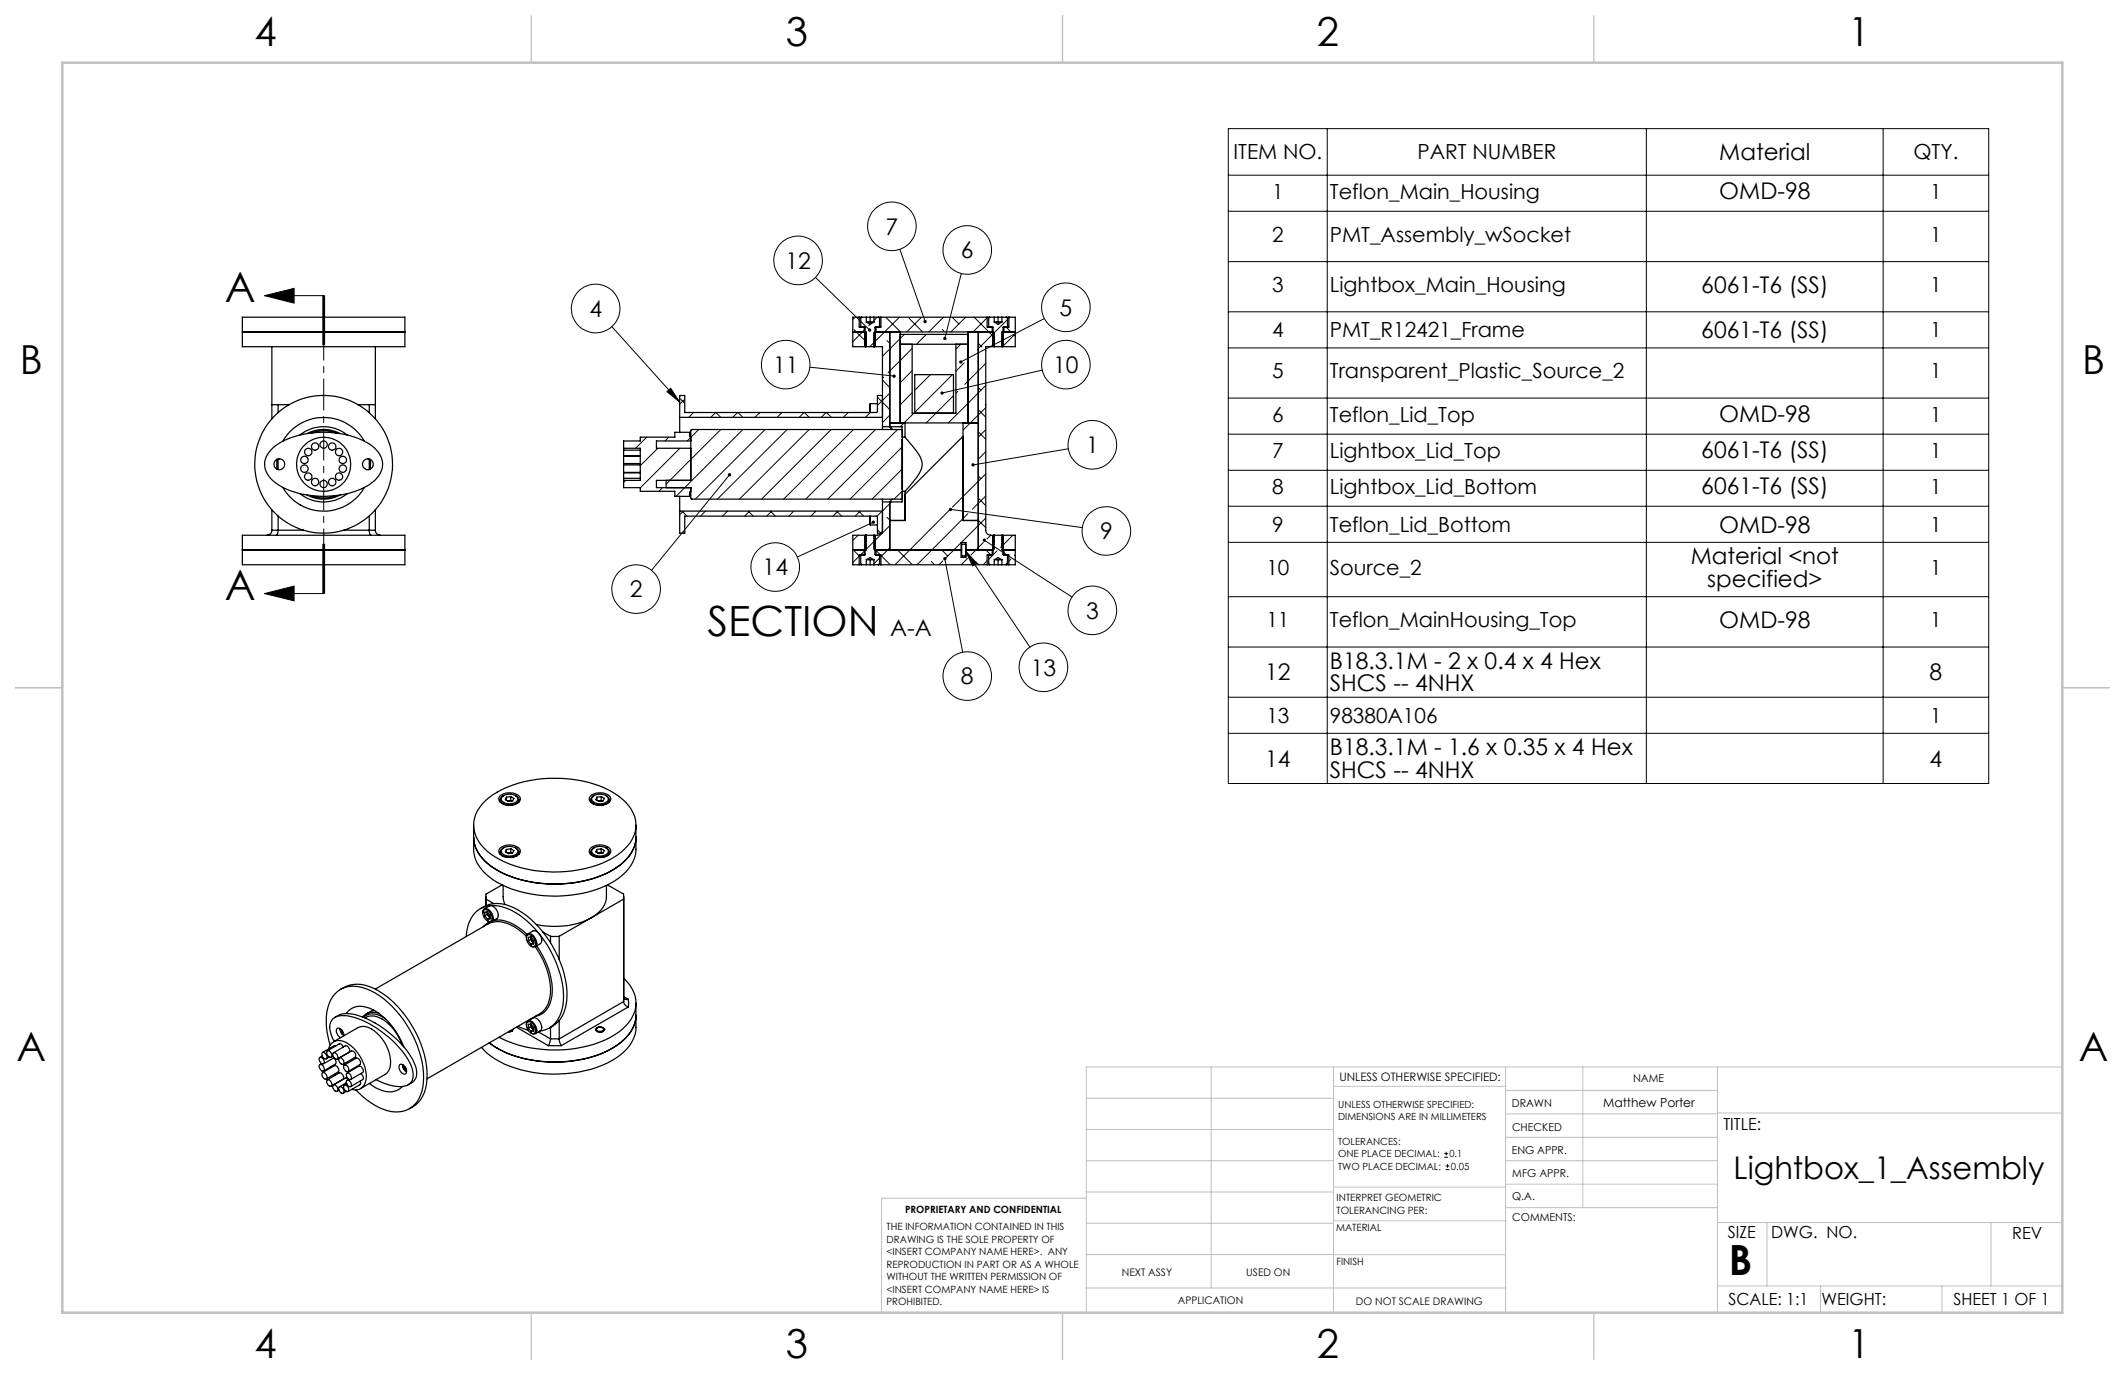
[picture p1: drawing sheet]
<svg xmlns="http://www.w3.org/2000/svg" width="432mm" height="279mm" viewBox="0 0 432 279" stroke-linecap="round" stroke-linejoin="round" font-family="sans-serif">
<g fill="none" stroke="#000" stroke-width=".2">
<path d="M249.6 26.1h154.5v133.1h-154.5zM249.6 35.6h154.5M269.7 26.1v133.1M334.5 26.1v133.1M382.7 26.1v133.1M165.7 56.4l11 10.7M182.8 50.7l5.2 14.6M195.3 55.6l-3.3 13.2M249.6 42.9h154.5M249.6 53.2h154.5M53.8 60.1l6-1.5v3zM53.8 60.1h12"/>
<path d="M65.6 60.1v10M65.8 60.1v10M66 60.1v10M124.3 66.4l13.8 15.3M135.5 79.6l.8-.7 1.8 2.8zM164.6 74.6l17.1 1.8M173.5 67l2.3 2.3M173.6 64.6l-.3 .3M175.6 67.1l-2.3 2.3M175.8 66.9h.1M176.8 65.9l-.3 .3M178.3 64.5l-.7 .6"/>
<path d="M179.3 77.2l1.5 1.5M179.6 76.6l-.3 .3M180 64.5l3 3M180.2 69.2l.6 .5M180.8 79.9l-2.5 2.5M182.8 64.5l-6.1 5.9M183.8 67.9l-4.5 4.5M184.7 64.7l2.8 2.8M185.3 70.8l-4.9 4.9M185.3 75.3l-2.4 2.5M185.3 79.8l-2.4 2.5M187.2 64.5l-2.9 3"/>
<path d="M188.2 67.9l-2 2.1M189.1 76.1l-3.2 3.2M191.5 67l.3 .3M191.7 64.5l-3 3M193.5 64.5l1.3 1.3M193.5 76.1l-7.6 7.7M194.6 79.5l-.4 .4M195.2 70l-1 .9M195.9 73.8l-1.7 1.6M196.2 64.5l-3 3M197.9 64.5l3.7 3.6M198.8 78.8l.5 .5"/>
<path d="M198.8 69.8l.7 .7M200.3 71.3h.1M200.3 73.8l-4.3 4.3M200.3 78.3l-7.6 7.6M200.6 64.6l-2.9 2.9M202 67.7l-3.4 3.4M204.4 66.5l.8 .8M204.7 64.9l-2.9 2.9M205.2 64.5l-.2 .2M206 68l.3 .3M206.3 67.8l-2.6 2.6M211.8 75.2l-20.4 4.7"/>
<path d="M212.2 64.7l-17 8.9M249.6 63.4h154.5M249.6 70.7h154.5M127.1 97.6l-.4 .4M131.4 88.8l-2.2 2.3M133.7 91.1l-3.6 3.5M134.6 99.1l-.7 .7M135.9 88.8l-.8 .8M138.1 91.1l-8 8M138.3 81.1l.8 .9M139.1 81.1l-1 1M140.9 83.8l-1 1"/>
<path d="M142 87.3l-2.4 2.3M145.4 83.8l-1 1M145.5 83.8l1 1M146.5 87.3l-11.1 11.1M148.2 96.5l-15.8 19.4M149.9 83.8l-1 1M150 83.8l1 1M151 87.3l-13.6 13.6M154.4 83.8l-1 1M155.5 87.3l-14.2 14.1M158.9 83.8l-1 1M159.9 87.3l-14.1 14.1"/>
<path d="M163.4 83.8l-1 1M163.4 83.8l1 1M164.4 87.3l-14.2 14.1M167.9 83.8l-1 1M167.9 83.8l1 1M168.9 87.3l-14.1 14.1M172.4 83.8l-1 1M173.4 87.3l-14.2 14.1M176.8 83.8l-.9 1M177.9 87.3l-14.2 14.1M178.3 80.7l2.5 2.5M180.8 84.3l-1.5 1.6"/>
<path d="M182.4 87.3l-14.2 14.1M183.3 90.9l-10.6 10.5M183.3 95.4l-6.1 6M183.4 99.8l-1.7 1.6M185.7 84l-2.7 2.7M193.7 80.4l-5.5 5.5M198.8 96.7l.5 .6M198.8 87.7l1.5 1.6M198.8 83.3l1.5 1.5M200.3 96.3l-6.8 6.7M200.3 82.8l-4.6 4.6M200.3 87.3l-1.5 1.5"/>
<path d="M200.3 91.8l-1.5 1.5M217.1 91.2l-19.4 3.3M249.6 80.9h154.5M249.6 88.2h154.5M249.6 95.6h154.5M65.6 110.6v10M65.8 110.6v10M66 110.6v10zM138.6 103.9l1 1M138.9 103.9l-.8 .7M139.1 108.1l-.2 .2M143.3 103.9l-1 1"/>
<path d="M147.6 103.9l.1 .1M147.8 103.9l-1 1M152 103.9l1.1 1M152.3 103.9l-1 1M156.6 103.9l1 1M156.8 103.9l-1 1M161.3 103.9l-1 1M165.5 103.9l.2 .1M165.8 103.9l-1 1M170 103.9l1 1M170.3 103.9l-1 1M173.3 111.7l1.3 1.3"/>
<path d="M174.4 108.8l-1.1 1M174.5 103.9l1 1M174.6 113l-1.3 1.3M174.8 103.9l-1 1M175.6 112l-.7 .7M175.8 109.6l.1 .2M176 111.6l-.1 .2M177.5 106.1l-15.5 7.1M177.6 111.4l.3 .4M178 111.9l.9 .8M178.3 107.7l.7 .6M178.7 113.4l-1.1 1.1"/>
<path d="M179 112.9l1.9 1.9M179 108.4l.1 .1M179.2 103.9l-1 1M180.2 105.1l.6 .6M180.8 106.8l-5 5M180.8 111.3l-1.8 1.8M181.1 102l-1.8 1.8M182.5 111.9l2.9 2.9M189.2 114.1l.7 .7M191.4 111.8l1.2 1.2M191.6 114l-.8 .8M192 113.5l3.6 19"/>
<path d="M193.1 103.5l26.8 3.7M193.1 103.4l-11.2 11.4M196.2 112l13.1 19.5M196.2 112l2.3 2.4-.9 .6zM196.6 113.5l-1.3 1.3M196.7 104.4l-10.4 10.4M198.3 114.2l.6 .6M198.8 105.7l1.5 1.5M198.8 101.2l1.5 1.5M199.8 110.2l-2.5 2.5M200 109.8l17.8 11.5M200.3 100.8l-2.7 2.7"/>
<path d="M200.3 105.3l-8.2 8.2M200.4 111.9l.9 .8M200.6 113.9l-.8 .9M201.3 108.8l-.7 .7M201.8 108.8h.1M202.6 111.9l-1.7 1.8M203.6 110.5l.1 .1M203.8 110.7h.1M204.7 114.3l-.4 .5M205.4 113.6l-.4 .5M205.8 108.8l-2.5 2.4M206.3 112.7l-.2 .2"/>
<path d="M249.6 102.9h154.5M249.6 110.2h154.5M53.8 120.6l6-1.5v3zM53.8 120.6h12M249.6 121.2h154.5M249.6 131.5h154.5M249.6 141.7h154.5M249.6 149h154.5M293.5 235.2h.8M293.5 234.4h.8M293.8 237.7h.7M293.8 236.9h.7"/>
<path d="M293.9 234v.8M294.1 236.5v.8"/>
<circle cx="162.2" cy="52.9" r="4.9"/>
<circle cx="181.2" cy="46" r="4.9"/>
<circle cx="196.5" cy="50.8" r="4.9"/>
<circle cx="121" cy="62.7" r="4.9"/>
<circle cx="159.6" cy="74.1" r="4.9"/>
<circle cx="216.6" cy="62.4" r="4.9"/>
<circle cx="216.6" cy="74.1" r="4.9"/>
<circle cx="222" cy="90.4" r="4.9"/>
<circle cx="129.3" cy="119.7" r="4.9"/>
<circle cx="157.5" cy="115.2" r="4.9"/>
<circle cx="224.8" cy="107.9" r="4.9"/>
<circle cx="196.5" cy="137.4" r="4.9"/>
<circle cx="212" cy="135.6" r="4.9"/>
<circle cx="222" cy="124" r="4.9"/>
</g>
<path d="M65.8 60.1v60.5" fill="none" stroke="#000" stroke-width=".2" stroke-dasharray="6.3 1.3 1.3 1.3" stroke-dashoffset="3.4"/>
<g fill="none" stroke="#c0c0c0" stroke-width=".2">
<path d="M246.1 216.8v44.9M271 216.8v49.9M305.9 216.8v49.9M321.6 216.8v28.6M349 216.8v49.9M419.1 216.8h-198.4v49.9M220.7 235.9h50.3M220.7 229.5h50.3M220.7 223.2h50.3M271 220.7h34.9M305.9 231.1h43.1M305.9 226.3h43.1"/>
<path d="M305.9 221.6h43.1M305.9 235.9h43.1M349 226.2h70.1M220.7 248.6h50.3M220.7 242.2h50.3M220.7 254.9h50.3M220.7 243.5h-41.6v23.2M271 255h34.9M271 248.1h35M271 241.2h35M305.9 240.6h43.1M306 245.4h43"/>
<path d="M349 248.4h70.1M359.1 248.4v12.9M404.6 248.4v12.9M220.7 261.7h85.2M349 261.3h70.1M369.9 261.3v5.4M394.6 261.3v5.4"/>
</g>
<path d="M108 3.2v9.5M215.9 3.2v9.5M323.8 3.2v9.5M3.1 139.7h9.6M419.1 139.7h9.5M108 266.7v9.6M215.9 266.7v9.6M323.8 266.7v9.6" fill="none" stroke="#c0c0c0" stroke-width=".25"/>
<path d="M12.7 12.7h406.4v254h-406.4z" fill="none" stroke="#c0c0c0" stroke-width=".5"/>
<g fill="#000">
<path d="M53.8 60.1l6-1.5v3zM53.8 120.6l6-1.5v3z"/>
<path d="M135.5 79.6l.8-.7 1.8 2.8zM187.7 65.1a.34 .34 0 0 0 0 .4 .34 .34 0 0 0 .4 .2l-.1-.4 .1 .4a.34 .34 0 0 0 .2-.5 .34 .34 0 0 0-.6-.1zM191.8 68.5a.34 .34 0 0 0-.1 .3 .34 .34 0 0 0 .2 .3l.1-.3-.1 .3a.34 .34 0 0 0 .4-.4 .34 .34 0 0 0-.5-.2zM195 73.3l-.1 .4 .3-.1-.3 .1a.34 .34 0 0 0 .5 .1 .34 .34 0 0 0 .1-.4 .34 .34 0 0 0-.5-.1zM191.2 79.6l-.1 .3h.3h-.3a.34 .34 0 0 0 .5 .3 .34 .34 0 0 0 .1-.6 .34 .34 0 0 0-.5 0zM181.4 76.3a.33 .33 0 0 0 .2 .5 .33 .33 0 0 0 .4-.4h-.3h.3v-.1a.36 .36 0 0 0-.3-.2 .36 .36 0 0 0-.3 .2zM176.4 66.9a.35 .35 0 0 0 .1 .4 .35 .35 0 0 0 .5 0l-.3-.2 .3 .1a.34 .34 0 0 0-.1-.4 .34 .34 0 0 0-.5 .1zM148 96.2a.34 .34 0 0 0 0 .5 .34 .34 0 0 0 .5 0 .34 .34 0 0 0-.1-.5l-.2 .3 .2-.3zM191.7 113.3a.34 .34 0 0 0 .1 .5 .34 .34 0 0 0 .5-.2 .34 .34 0 0 0-.4-.4l.1 .3-.1-.3zM199.7 109.6a.34 .34 0 0 0 .2 .5 .34 .34 0 0 0 .4-.4 .34 .34 0 0 0-.5-.2l.2 .3zM192.9 103.3l-.1 .2h.3h-.3a.34 .34 0 0 0 .3 .4 .34 .34 0 0 0 .3-.5 .34 .34 0 0 0-.5-.1zM197.5 94.2l-.1 .3h.3h-.3a.34 .34 0 0 0 .4 .3 .34 .34 0 0 0 .2-.5 .34 .34 0 0 0-.5-.1zM177.2 105.9a.33 .33 0 0 0 .2 .5 .33 .33 0 0 0 .4-.4l-.3 .1 .3-.1a.31 .31 0 0 0-.3-.2 .31 .31 0 0 0-.3 .1zM196.2 112l2.3 2.4-.9 .6z"/>
</g>
<g fill="none" stroke="#000" stroke-width=".25">
<path d="M49.2 67.5h33.1zM49.2 64.5h33.1v5.9h-33.1zM55.2 70.4v14.7M76.3 70.4v14.7M173.3 67.5h2.7l-.2 .2 .2 .1-.2 .3 .2 .2-.2 .2 .2 .2-.2 .2 .2 .1-.2 .3 .2 .2-.2 .2M174.6 64.5v2h1.2v3.7l.2 .2M174.6 64.5h.5M174.6 64.5h-1.3v5.9h2.5M175.1 64.5l-.2 .1v1.9M175.1 64.5h3.4M175.6 66.5v1M175.8 69.7l.2 .1-.2 .3 .2 .1-.2 .2"/>
<path d="M175.8 69.7h.1M175.8 70.4h.2M176 65.4h1.6M176 64.5v.9M176 65.4l.8 .5 .8-.5M176 70.4h3.3v16.3M176.8 64.5v.9M177.6 70.4h.1M177.6 64.5v.9M177.7 70.3h.1M177.8 67.5h24l.2 .2-.2 .2 .2 .3-.2 .1 .2 .2-.2 .2 .2 .2-.2 .2M177.8 67.5h.1"/>
<path d="M177.8 67.5l-.2 .2 .2 .2-.2 .2 .2 .2-.2 .1 .2 .3-.2 .2 .2 .2M177.8 70.3l-.2 .1M177.8 69.9l-.2 .2 .2 .2M177.8 69.9h.1M177.8 69.1l-.2 .2 .2 .2-.2 .2 .2 .2M177.8 69.1h.1M178 66.5v1M178.5 64.5h.5M178.5 64.5l.2 .1v1.9M179 64.5v2h-1.2v3.7l-.2 .2M179 64.5h21.6M180.8 67.5v19.2"/>
<path d="M182.9 67.5v18.4M182.9 67.9h13.8M182.9 70h13.8M185.3 70v14h8.9v-14M196.7 67.5v18.4M198.8 67.5v44.3M200.6 64.5v2h1.2v3.7M200.6 64.5h.5M201.1 64.5l-.2 .1v1.9M201.1 64.5h3.4M201.6 66.5v1M201.8 69.1h.1"/>
<path d="M201.8 69.1l.2 .2-.2 .2 .2 .2-.2 .2M201.8 69.9h.1M201.8 69.9l.2 .2-.2 .2M201.8 70.3l.2 .1M201.8 70.3h.1M201.8 70.2l.2 .2M202 65.4h1.6M202 64.5v.9M202 65.4l.8 .5 .8-.5M202.8 64.5v.9M203.6 64.5v.9M203.6 70.4h.1"/>
<path d="M203.7 70.4h-3.4v37.3a1.02 1.02 0 0 0 1 1.1h2.3M203.8 69.7h.1M204 66.5v1M204.5 64.5h.5M204.5 64.5l.2 .1v1.9M205 64.5v2h-1.2v3.7l-.2 .2M205 64.5h1.3v5.9h-2.5l-.2-.2 .2-.1-.2-.3 .2-.1M206.3 67.5h-2.7l.2 .2-.2 .1 .2 .3-.2 .2 .2 .2-.2 .2 .2 .2-.2 .1 .2 .3-.2 .2 .2 .2M55 91.5a15 15 0 0 1 10.3-3.7 16.6 16.6 0 0 1 10.8 3.2 4.2 4.2 0 0 1-.5 7.1 18.3 18.3 0 0 1-13.9 2.4 10.9 10.9 0 0 1-7.4-4.2 3.9 3.9 0 0 1 .7-4.8zM55.2 82.2h1.3M56.3 93.3v2.1M56.5 82.2h2.2"/>
<path d="M56.5 82.2v1.7M56.5 93.3v2.1M57.5 99.1a9.6 9.6 0 0 0 16.5 0M57.5 89.6a9.6 9.6 0 0 1 16.5 0M61 88.4a7.6 7.6 0 0 1 9.6 0M62.4 88.1a7.2 7.2 0 0 1 6.7 0M63.3 88a7.2 7.2 0 0 1 5 0M72.8 82.2h2.2M75 82.2h1.3M75 82.2v1.7M75 93.3v2.1M75.2 93.3v2.1"/>
<path d="M126.7 91.1h3.4v6.5h-3.4v1.5h3.4v.7h7v1.1h3v-.9l.3-.2M126.7 91.1v.4M126.7 97.2v.4M126.7 91.5v1.1h3.4M126.7 91.5h3.4M126.7 97.2h3.4M130.1 96.1h-3.4v1.1M130.1 92.7h-3.4v1.5h3.4M130.1 94.5h-3.4v1.5h3.4M135.4 97.6v1.5M138.1 84.8v3M138.1 84.8h41.2"/>
<path d="M140.4 88.8l-.3-.1v-.9h-3v1h-7v.8h-3.4v1.5M140.4 89.6h-7v1.5h7M176.8 82v1.8M176.8 82l-.1 .2v1.6M176.8 82h1.5M179.3 80.4h-1v3.3l-.1 .1h-39.1v-3.4h-1v4.4M179.3 86.7v.6M179.3 86.7h4v2.1h.6M180.8 86.7l.5 .6M180.8 85.9h18M183.4 89.4v-1.9l-.2-.2h-42.7l-.1 .2v10.1h-7v1.5h7v2.1l.1 .2h42.7l.2-.2v-1.9M183.4 89.4v9.9"/>
<path d="M183.4 89.4h-.1v9.9h.1M183.9 88.8l.1 .2a19.5 19.5 0 0 1 3.3 4.6v1.2a11.8 11.8 0 0 1-3.2 4.8l-.2 .2M183.9 99.8v6h-3.1M183.9 85.9v2.9M183.9 99.8h-.6v2.2h-4M185.9 84v-7.9h7.8v7.9M195.7 85.9v19.9h3.1M195.7 88.7l-11.8 11.7M49.2 108.8h33.1v6h-33.1zM49.2 111.8h33.1zM55.2 107.7a.99 .99 0 0 1-.9 1.1M55.2 107.7h1.3"/>
<path d="M55.2 103.6v4.1M56.5 107.7l-.1 .6-.3 .5M56.5 104.8v2.9M56.5 107.7h5.2M61 100.3a7.6 7.6 0 0 0 9.6 0M62.4 100.6a6.9 6.9 0 0 0 6.7 0M63.3 100.7a7.2 7.2 0 0 0 5 0M69.8 107.7h5.2M75 107.7h1.3M75 107.7l.2 .8 .2 .3M75 104.8v2.9M76.3 107.7a.99 .99 0 0 0 1 1.1"/>
<path d="M76.3 103.6v4.1M138.1 100.9v3M138.1 103.9h41.2M174.6 114.8h.5M174.9 112.7v1.8l.2 .3M175.1 114.8h3.4M175.6 111.8v.9M175.8 108.8h.2l-.2 .3 .2 .3-.2 .1 .2 .2-.2 .2 .2 .2-.2 .2 .2 .3-.2 .1 .2 .2-.2 .2 .2 .2-.2 .2 .2 .3h-2.7M176 108.8l-.2 .2v3.7h-1.2v2.1M176 113.7h1.6M176 113.7l.8-.4 .8 .4M176 113.7v1.1"/>
<path d="M176.7 104.9v1.6l.1 .2M176.8 113.7v1.1M176.8 104.9v1.8M176.8 106.7h1.5M177.6 113.7v1.1M177.7 108.8l.1 .1M177.7 108.9h.1M177.8 108.9l-.2-.1 .2 .2v3.7h1.2v2.1M177.8 110.9l-.2 .2 .2 .2-.2 .1 .2 .3v.1h17.6M177.8 108.9l-.2 .1 .2 .3-.2 .1 .2 .3-.2 .2 .2 .2-.2 .1 .2 .3-.2 .2 .2 .2M177.8 110.9h.1M178 111.8v.9"/>
<path d="M178.5 114.8h.5M178.7 112.7v1.8l-.2 .3M179 114.8h21.6M179.3 102v6.3h-1v-3.3l-.1-.1h-39.1v3.4h-1v-4.4M179.3 101.4v.6M179.3 107.7a1.09 1.09 0 0 1-1 1.1h-5v6h1.3M181.3 101.4l-.5 .6v9.8M195.3 110.2h1v3h-1zM195.5 110.6l.7 .1v2.2l-.1 .1-.7-.1zM200.6 114.8h.5M200.9 112.7v1.8l.2 .3M201.1 114.8h3.4"/>
<path d="M201.6 111.8v.9M201.8 111.7v.1h-5.6M201.8 110.9l.2 .2-.2 .2 .2 .2-.2 .2M201.8 108.9h.1M201.8 108.9l.2 .1-.2 .3 .2 .1-.2 .3 .2 .2-.2 .2 .2 .1-.2 .3 .2 .2-.2 .2M201.8 110.9h.1M201.8 111.7h.1M202 108.8l-.2 .1M202 108.8l-.2 .2v3.7h-1.2v2.1M202 113.7h1.6M202 113.7l.8-.4 .8 .4M202 113.7v1.1"/>
<path d="M202.8 113.7v1.1M203.6 108.8l.2 .2v3.7h1.2v2.1M203.6 113.7v1.1M203.6 108.8h.2M203.8 108.8l-.2 .1 .2 .2-.2 .3 .2 .1-.2 .2 .2 .2-.2 .2 .2 .2-.2 .3 .2 .1-.2 .2 .2 .2-.2 .2 .2 .2-.2 .3h2.7M203.8 108.8h2.5v6h-1.3M204 111.8v.9M204.5 114.8h.5M204.7 112.7v1.8l-.2 .3M96.2 170.1a8.2 8.2 0 0 0 4.9 6.7 25.8 25.8 0 0 0 22.8 .3 9.6 9.6 0 0 0 5.3-6v-1a7.6 7.6 0 0 1-3.9 6.2 25.4 25.4 0 0 1-20.5 2.2 12.5 12.5 0 0 1-8-5.9 5.3 5.3 0 0 1-.6-2.5zM96.2 167.7v4.9a7.6 7.6 0 0 0 4 6.2 25.4 25.4 0 0 0 18.1 2.7 16 16 0 0 0 9.5-5 5.9 5.9 0 0 0 1.4-3.9v-4.9M98.6 162.7a21.2 21.2 0 0 1 14.5-4.5 21.2 21.2 0 0 1 13.4 4.2 6.3 6.3 0 0 1 2 8.1 13.3 13.3 0 0 1-8.4 5.7 25.9 25.9 0 0 1-19.5-2.1 7.7 7.7 0 0 1-4.3-7 7 7 0 0 1 2.3-4.4z"/>
<path d="M101.6 162.5v.5M101.6 173.1v.5M101.7 172.3a3 3 0 0 1 3.9 .2 1.1 1.1 0 0 1-.9 1.6 3.1 3.1 0 0 1-3.2-.7 .84 .84 0 0 1 .2-1.1zM101.7 161.7a3.2 3.2 0 0 1 3.9 .2 1.1 1.1 0 0 1-.9 1.5 3.1 3.1 0 0 1-3.2-.6 .84 .84 0 0 1 .2-1.1zM102 172.5a2.23 2.23 0 0 1 3.2 .3 1.16 1.16 0 0 1-1.3 1.1h-.8a1 1 0 0 1-1.1-1.4zM102 161.9a2.23 2.23 0 0 1 3.2 .3 1.16 1.16 0 0 1-1.3 1.1h-.8a1 1 0 0 1-1.1-1.4zM102 179.8l-3.2 1.9v1l1.5 .9M102.2 179.9a7 7 0 0 0 .4 3.9M102.3 172.3a.91 .91 0 0 0-.6 1 .91 .91 0 0 0 .9 .8 2.35 2.35 0 0 0 2.8-.8 .9 .9 0 0 0-.7-1M102.3 161.7a.91 .91 0 0 0-.7 1 .91 .91 0 0 0 1 .8 2.48 2.48 0 0 0 2.8-.8 .87 .87 0 0 0-.7-1M102.9 162v.6M102.9 172.6v.6"/>
<path d="M103.2 173.4h.1zM103.2 162.8l.1-.1zM103.3 173.4h.6M103.3 162.7l.6 .1M103.8 172.5l.6 .3-.2 .5-.9 .2-.6-.4 .2-.5M103.8 172.5l-.9 .1M103.8 173.3l.1 .1M103.8 161.9v.8M103.8 172.5v.8M103.8 173.3l-.5 .1M103.8 161.9l.6 .3-.2 .5-.9 .1-.6-.3 .2-.5M103.8 161.9l-.9 .1"/>
<path d="M103.8 162.7l.1 .1M103.8 162.7h-.5M105.4 162.5v.5M105.4 173.1v.5M120 162.5v.5M120 173.1v.5M120.1 161.7a3.2 3.2 0 0 1 3.9 .2 1.1 1.1 0 0 1-.9 1.5 3.1 3.1 0 0 1-3.3-.6 .84 .84 0 0 1 .3-1.1zM120.1 172.3a3 3 0 0 1 3.9 .2 1.1 1.1 0 0 1-.9 1.6 3.1 3.1 0 0 1-3.3-.7 .84 .84 0 0 1 .3-1.1zM120.4 161.9a2.23 2.23 0 0 1 3.2 .3 1.16 1.16 0 0 1-1.3 1.1h-.8a1 1 0 0 1-1.1-1.4zM120.4 172.5a2.23 2.23 0 0 1 3.2 .3 1.16 1.16 0 0 1-1.3 1.1h-.8a1 1 0 0 1-1.1-1.4zM120.7 161.7a.91 .91 0 0 0-.7 1 .91 .91 0 0 0 .9 .8 2.48 2.48 0 0 0 2.9-.8 .87 .87 0 0 0-.7-1M120.7 172.3a.91 .91 0 0 0-.7 1 .91 .91 0 0 0 .9 .8 2.35 2.35 0 0 0 2.9-.8 .9 .9 0 0 0-.7-1"/>
<path d="M121.3 162v.6M121.3 172.6v.6M121.6 162.8l.1-.1zM121.6 173.4h.1zM121.7 162.7l.5 .1M121.7 173.4h.5M122.2 161.9l.6 .3-.2 .5-.9 .1-.6-.3 .2-.5M122.2 161.9l-.9 .1M122.2 162.7l.1 .1M122.2 161.9v.8M122.2 172.5v.8M122.2 162.7h-.5"/>
<path d="M122.2 172.5l.6 .3-.2 .5-.9 .2-.6-.4 .2-.5M122.2 172.5l-.9 .1M122.2 173.3l.1 .1M122.2 173.3l-.5 .1M123.2 179.9a7 7 0 0 1-.3 3.9 5.9 5.9 0 0 1-2.7 2.7M123.4 179.8l3.3 1.9v1M123.8 162.5v.5M123.8 173.1v.5M94.7 190.3a6.5 6.5 0 0 1 3.5-6 8 8 0 0 1 7.3 1.6 22 22 0 0 1 9 16.6 6.7 6.7 0 0 1-3.5 6.7l-1.3 .3M97.6 184.6a6.4 6.4 0 0 1 6.9-.1 21.4 21.4 0 0 1 10.1 13.3 11.2 11.2 0 0 1-.7 9.2 5.9 5.9 0 0 1-2.3 1.9M98.1 185.5a.71 .71 0 0 1 .4-.9 .71 .71 0 0 1 .9 .3 1.7 1.7 0 0 1 .5 2.4h-.5l-.3-.2M98.2 185a.98 .98 0 0 1 1.5 .6l.1 .3a.73 .73 0 0 1 .2 .9 .73 .73 0 0 1-.8 .4 1.75 1.75 0 0 1-1-2.2z"/>
<path d="M98.4 184.7l1-.6a1.75 1.75 0 0 1 1.8 1.9l-.1 .5-1.2 .8M98.5 186.1v-.8h.6l.5 .7v.7l-.5 .1M98.5 186.1l.6 .7M98.7 182.2v1.8M99 185.8v-.5l.1 .5 .2 .3M99 185.8l-.5 .3M99 185.8l.3 .3M99.3 186.1l.3 .3M99.3 186.1l.3 .4M99.4 187.3l-1.2 1M99.6 186.5l-.5 .3M99.6 186.5h.1"/>
<path d="M100.4 187a8.1 8.1 0 0 1 6.7 2.9M107 190.6a.71 .71 0 0 1 .3-.9 .71 .71 0 0 1 .9 .3 1.61 1.61 0 0 1 .5 2.4h-.5l-.3-.2M107 190.3a9 9 0 0 0-6.1-3l-1.2 .2-.5 .2-22.9 13.3M107.1 190.1a.97 .97 0 0 1 1.4 .6l.3 .6a.66 .66 0 0 1-.1 .9 .66 .66 0 0 1-.9 0l-.7-.9-.1-.7zM107.2 189.8l1.1-.6a1.58 1.58 0 0 1 1.7 1.5 .92 .92 0 0 1-.2 1.1l-1 .6a15.1 15.1 0 0 1 3 10.2 4.4 4.4 0 0 1-2.1 3.4l-22.9 13.2M107.4 191.2v-.7l.5-.1 .5 .7v.7l-.5 .1M107.4 191.2l.5 .7M107.8 190.9v-.5l.3 .8M107.8 190.9l-.4 .3M107.8 190.9l.3 .3M108.1 191.2l.3 .3M108.1 191.2l.3 .4"/>
<path d="M108.4 191.6l-.5 .3M108.4 191.6h.1M109 192.2a15.4 15.4 0 0 1 3.1 10.2 4.5 4.5 0 0 1-3.4 4.2M110.3 189.4l1.6 .9M111.9 190.3h1.7M111.9 190.3v1.3M113.6 190.3v4.6M120.2 186.5a16 16 0 0 1-11.2 1.4M120.2 186.5l-6.6 3.8M126.7 182.7v20.8M126.7 182.7l-6.5 3.8M126.8 198.8a6.3 6.3 0 0 1 1 9 15.8 15.8 0 0 1-9.5 5 26.3 26.3 0 0 1-16.9-2"/>
<path d="M126.8 182.2l-.1 21.3M64.9 215a.76 .76 0 0 1 .9 .2 .76 .76 0 0 1 0 .9 .86 .86 0 0 1-.9-1.1zM64.9 216.5l.1-.2a.86 .86 0 0 1 .8 1.3 .9 .9 0 0 1-.9-1.1zM65.4 216.1l-.4 .2M65.5 214.6l-.5 .3M65.5 217.9l2.4-1.4a.88 .88 0 0 1 .8 1.3l-2.4 1.5M65.5 213.9a.88 .88 0 0 1 .8 1.3 .86 .86 0 0 1-.8-1.3zM65.5 217.9a.86 .86 0 0 1 .8 1.4 .88 .88 0 0 1-.8-1.4zM66.5 213.5a.86 .86 0 0 1 .8 1.3 .88 .88 0 0 1-.8-1.3zM66.5 219.4a.85 .85 0 0 1 .8 1.3 .85 .85 0 0 1-.8-1.3zM66.8 213.1a2.21 2.21 0 0 1 3.5-1.3 8.3 8.3 0 0 1 4.1 7.6 2.11 2.11 0 0 1-2.9 1.9M66.9 214.8l-.6 .4"/>
<path d="M67.1 212.4a12.6 12.6 0 0 1 .1-9.2 5.2 5.2 0 0 1 6.4-2.5 17.8 17.8 0 0 1 9.6 8.4 17.6 17.6 0 0 1 2.6 12.6 5.4 5.4 0 0 1-7.9 3.7 15.4 15.4 0 0 1-5.6-3.9M67.2 216.8v.2M67.6 214a.77 .77 0 0 1 .9 .3 .77 .77 0 0 1 0 .9l-.6-.2-.3-.5zM67.7 214.6l-.4 .2M67.8 213.9l2.4-1.4a.88 .88 0 0 1 .7 1.3l-2.4 1.4M67.8 211.7l4.9-2.9a3.3 3.3 0 0 1 3.9 1.1 7.5 7.5 0 0 1 2.5 7.4l-.5 .8-.4 .2-4.9 2.9M67.8 215l.5 .6-.1 .6-2.4 1.4M67.9 214.9l-2.1 1.2M67.9 211.6a3.9 3.9 0 0 1-.3-4.5 4.5 4.5 0 0 1 4.4-.4 20.1 20.1 0 0 1 11.6 10.1 2.73 2.73 0 0 1-1 3.8 8.8 8.8 0 0 1-6.2-1.2M67.9 218.3l.2 .2M68 206.8a4.5 4.5 0 0 1 4.3-.6 21.1 21.1 0 0 1 11.6 9.2 3.8 3.8 0 0 1 .3 4.1l-1.3 .9M68.3 212.5h-.4l-2.4 1.4"/>
<path d="M69 214.9l2.4-1.3a.85 .85 0 0 1 .7 1.2l-2.4 1.5M69 214.9a.86 .86 0 0 1 .7 1.4 .88 .88 0 0 1-.7-1.4zM69 209l.4 1 .5 .4M69.2 201a6.5 6.5 0 0 1 6.8-.1 21 21 0 0 1 9.5 11.1 15 15 0 0 1 .7 10 5.5 5.5 0 0 1-3 3.3M69.5 209.3v.8M69.7 219.3a.88 .88 0 0 0-.8-1.3l-2.4 1.4M69.8 212.8l-.1-.2a.62 .62 0 0 0-.8-.5l-2.4 1.4M69.8 216.5a.77 .77 0 0 1 1 .3 .77 .77 0 0 1-.1 .9 .91 .91 0 0 1-.9-1.2zM69.9 210.5a1.46 1.46 0 0 0-1.2-1.6 1.22 1.22 0 0 0 .5 2M70 216.4l2.4-1.4a.88 .88 0 0 1 .7 1.3l-2.4 1.4M70.3 206a3.6 3.6 0 0 1 4.8-1.1 14 14 0 0 1 7 7.8M70.5 218.1l2.4-1.5a.88 .88 0 0 1 .8 1.3l-2.4 1.5"/>
<path d="M70.5 218.1a.86 .86 0 0 1 .8 1.3 .88 .88 0 0 1-.8-1.3zM70.5 219.5a.86 .86 0 0 1 .8 1.3 .86 .86 0 0 1-.8-1.3zM70.8 219.3l-.6-.2-2.9 1.6M70.9 219.3l-.4 .2M73.2 219.7l.1 .4-.2 .3-2.4 1.4M73.3 218.2l.4 .3a.57 .57 0 0 1 0 .9l-2.4 1.4M73.9 206.7a3.1 3.1 0 0 1 3.9 0l.5 .3M74.2 206.8a3.2 3.2 0 0 1 3.4 .2 9.8 9.8 0 0 1 4.1 5.3M75.8 205.2l-1.4 .8M77 205.9a2.84 2.84 0 0 0-3.3 .8M81.2 216.4a1.22 1.22 0 0 1 1.4 1.5l-.1 .3a1.22 1.22 0 0 1-1.4-1.6zM81.8 216.3l.1 .7 .7 .8"/>
<path d="M82 216.5l-.2 .4M82.3 216.8l-.2 .5M82.5 217.2l-.2 .4M82.6 217.6l-.1 .1M99.4 211.9a22.8 22.8 0 0 0 15 3.9 19.4 19.4 0 0 0 12.8-4.9 6.9 6.9 0 0 0 2-4.6 7.5 7.5 0 0 1-3.9 6.1 24 24 0 0 1-15.6 3.3 20.2 20.2 0 0 1-10.3-3.8zM103.3 209.7l.8-.2-.7 .2M104.3 209.1v.1a.73 .73 0 0 1-.8 .4M105 208.7l6.4 3.8M105.2 208.6l2.1 .7M107 208.3a.71 .71 0 0 1 .3-.9 .71 .71 0 0 1 .9 .3 1.65 1.65 0 0 1 .5 2.4l-.8-.2M107.1 207.8a1.33 1.33 0 0 1 1.7 1.2 .66 .66 0 0 1-.1 .9 .66 .66 0 0 1-.9-.1l-.7-.8-.1-.7zM107.2 207.5l1.1-.6a1.58 1.58 0 0 1 1.7 1.5 1.01 1.01 0 0 1-.2 1.1l-1 .5"/>
<path d="M107.4 208.9v-.8h.5l.5 .7v.7l-.5 .1M107.4 208.9l.5 .7M107.8 208.6v-.5l.3 .8M107.8 208.6l-.4 .3M107.8 208.6l.3 .3M108.1 208.9l.3 .3M108.1 208.9l.3 .4M108.4 209.3l-.5 .3M108.4 209.3h.1M109.4 209.7l2.5 1.4M111.4 212.5h2.7M111.9 211.1h1.7"/>
<path d="M111.9 211.1l-.2 .9-.3 .5M111.9 208.7v2.4M113.6 211.1l.5 1.4M113.6 207.4v3.7M121.2 209l.7-.3a.58 .58 0 0 1 .8 .6l-.5 .3h-.6l-.4-.3zM121.4 208.8a.44 .44 0 0 0-.3 .6 1.01 1.01 0 0 0 1.7-.3l-.3-.3M121.4 208.8l.5-.1 .6 .1M121.5 208.8l-.3 .1M121.6 208.7l-.2 .1M122.5 208.8l.2 .2a.57 .57 0 0 1-.2 .6 .57 .57 0 0 1-.5 .1M122.7 209.2h.1M126.7 203.5a1.25 1.25 0 0 0 1 1.1"/>
<path d="M126.7 203.5l-13.1 7.6M126.8 202.6v.2a.77 .77 0 0 0 .9 .3M126.8 202.5l.9 .6M127.7 203.1v1.5M127.7 204.6l-13.6 7.9M129.2 203.8v4.9a7.6 7.6 0 0 1-3.9 6.2 24.8 24.8 0 0 1-18.1 2.8 16.7 16.7 0 0 1-9.4-4.9M67.6 220.6l.2-.1a.86 .86 0 0 1 .7 1.3 .94 .94 0 0 1-.9-1.2zM68.9 221.5l-.4 .3M69 220.8a.86 .86 0 0 1 .7 1.3 .88 .88 0 0 1-.7-1.3zM70 220.5a.86 .86 0 0 1 .7 1.3 .86 .86 0 0 1-.7-1.3zM70.4 220l-1.4 .8M70.4 221.8l-.7 .3"/>
<path d="M70.4 220.2l-.4 .3M75.1 220.2a6 6 0 0 0 5.2 1.5l.5-.2 .9-.7"/>
<circle cx="56.8" cy="94.3" r="1.1"/>
<circle cx="61.9" cy="95.2" r=".76"/>
<circle cx="61.9" cy="93.4" r=".75"/>
<circle cx="62.6" cy="91.8" r=".76"/>
<circle cx="62.6" cy="96.8" r=".75"/>
<circle cx="64" cy="98" r=".75"/>
<circle cx="64" cy="90.7" r=".74"/>
<circle cx="65.7" cy="94.3" r="14"/>
<circle cx="65.7" cy="94.3" r="5.5"/>
<circle cx="65.8" cy="98.3" r=".75"/>
<circle cx="65.8" cy="90.3" r=".74"/>
<circle cx="67.5" cy="97.9" r=".76"/>
<circle cx="67.5" cy="90.7" r=".75"/>
<circle cx="68.9" cy="91.9" r=".75"/>
<circle cx="68.9" cy="96.8" r=".74"/>
<circle cx="69.7" cy="95.2" r=".76"/>
<circle cx="69.7" cy="93.4" r=".75"/>
<circle cx="74.8" cy="94.3" r="1.1"/>
</g>
<g font-size="8.5">
<text x="45.7" y="61.3">A</text>
<text x="45.7" y="121.8">A</text>
<text x="143.7" y="129.2">SECTION</text>
<text x="351.3" y="259">B</text>
</g>
<g font-size="8.1">
<text x="51.7" y="9.3">4</text>
<text x="159.7" y="9.3">3</text>
<text x="267.6" y="9.3">2</text>
<text x="375.6" y="9.3">1</text>
<text x="4" y="76">B</text>
<text x="423.1" y="76">B</text>
<text x="3.3" y="215.7">A</text>
<text x="422.4" y="215.7">A</text>
<text x="51.7" y="276">4</text>
<text x="159.7" y="276">3</text>
<text x="267.6" y="276">2</text>
<text x="375.6" y="276">1</text>
</g>
<text font-size="6.3" x="352.3" y="239.6">Lightbox_1_Assembly</text>
<g font-size="4.7">
<text x="349.4" y="32.5">Material</text>
<text x="349.4" y="40.5">OMD-98</text>
<text x="180" y="47.7">7</text>
<text x="195.3" y="52.5">6</text>
<text x="159.6" y="54.6">12</text>
<text x="345.7" y="59.5">6061-T6 (SS)</text>
<text x="119.8" y="64.4">4</text>
<text x="215.3" y="64.1">5</text>
<text x="345.7" y="68.7">6061-T6 (SS)</text>
<text x="157.1" y="75.8">11</text>
<text x="214" y="75.8">10</text>
<text x="349.4" y="85.8">OMD-98</text>
<text x="220.7" y="92.1">1</text>
<text x="345.7" y="93.1">6061-T6 (SS)</text>
<text x="345.7" y="100.4">6061-T6 (SS)</text>
<text x="223.5" y="109.6">9</text>
<text x="349.4" y="108.2">OMD-98</text>
<text x="155" y="116.9">14</text>
<text x="343.5" y="114.7">Material &lt;not</text>
<text x="346.9" y="119.2">specified&gt;</text>
<text x="128" y="121.4">2</text>
<text x="220.7" y="125.7">3</text>
<text x="180.9" y="129.1">A-A</text>
<text x="349.4" y="127.6">OMD-98</text>
<text x="209.5" y="137.3">13</text>
<text x="270.2" y="136">B18.3.1M - 2 x 0.4 x 4 Hex</text>
<text x="195.3" y="139.1">8</text>
<text x="257.1" y="138.2">12</text>
<text x="270.2" y="140.5">SHCS -- 4NHX</text>
<text x="392.1" y="138.2">8</text>
<text x="257.1" y="155.8">14</text>
<text x="270.2" y="153.5">B18.3.1M - 1.6 x 0.35 x 4 Hex</text>
<text x="392.1" y="155.8">4</text>
<text x="270.2" y="158">SHCS -- 4NHX</text>
</g>
<g font-size="4.2">
<text x="250.6" y="32.4">ITEM NO.</text>
<text x="288" y="32.4">PART NUMBER</text>
<text x="388.8" y="32.4">QTY.</text>
<text x="258.5" y="40.4">1</text>
<text x="270.2" y="40.4">Teflon_Main_Housing</text>
<text x="392.2" y="40.4">1</text>
<text x="258.5" y="49.2">2</text>
<text x="270.2" y="49.2">PMT_Assembly_wSocket</text>
<text x="392.2" y="49.2">1</text>
<text x="258.5" y="59.4">3</text>
<text x="270.2" y="59.4">Lightbox_Main_Housing</text>
<text x="392.2" y="59.4">1</text>
<text x="258.5" y="68.5">4</text>
<text x="270.2" y="68.5">PMT_R12421_Frame</text>
<text x="392.2" y="68.5">1</text>
<text x="258.5" y="76.9">5</text>
<text x="270.2" y="76.9">Transparent_Plastic_Source_2</text>
<text x="392.2" y="76.9">1</text>
<text x="258.5" y="85.7">6</text>
<text x="270.2" y="85.7">Teflon_Lid_Top</text>
<text x="392.2" y="85.7">1</text>
<text x="258.5" y="93">7</text>
<text x="270.2" y="93">Lightbox_Lid_Top</text>
<text x="392.2" y="93">1</text>
<text x="258.5" y="100.3">8</text>
<text x="270.2" y="100.3">Lightbox_Lid_Bottom</text>
<text x="392.2" y="100.3">1</text>
<text x="258.5" y="108">9</text>
<text x="270.2" y="108">Teflon_Lid_Bottom</text>
<text x="392.2" y="108">1</text>
<text x="257.3" y="116.8">10</text>
<text x="270.2" y="116.8">Source_2</text>
<text x="392.2" y="116.8">1</text>
<text x="257.3" y="127.5">11</text>
<text x="270.2" y="127.5">Teflon_MainHousing_Top</text>
<text x="392.2" y="127.5">1</text>
<text x="257.3" y="146.8">13</text>
<text x="270.2" y="146.8">98380A106</text>
<text x="392.2" y="146.8">1</text>
</g>
<g font-size="3.4">
<text x="350.2" y="229.5">TITLE:</text>
<text x="351.1" y="251.6">SIZE</text>
<text x="359.9" y="251.6">DWG. NO.</text>
<text x="408.9" y="251.7">REV</text>
<text x="351.2" y="265.2">SCALE: 1:1</text>
<text x="370.1" y="265.3">WEIGHT:</text>
<text x="396.9" y="265.2">SHEET 1 OF 1</text>
</g>
<text font-size="2.5" x="325.8" y="224.9">Matthew Porter</text>
<text font-size="2.4" x="272.2" y="219.7">UNLESS OTHERWISE SPECIFIED:</text>
<g font-size="2.2">
<text x="331.8" y="219.9">NAME</text>
<text x="307.2" y="224.9">DRAWN</text>
<text x="307.3" y="229.8">CHECKED</text>
<text x="307.2" y="234.5">ENG APPR.</text>
<text x="307.3" y="239.2">MFG APPR.</text>
<text x="307.3" y="243.9">Q.A.</text>
<text x="307.3" y="248.1">COMMENTS:</text>
</g>
<g font-size="2.1">
<text x="227.9" y="259.2">NEXT ASSY</text>
<text x="253.3" y="259.2">USED ON</text>
<text x="239.3" y="265">APPLICATION</text>
<text x="275.5" y="265.1">DO NOT SCALE DRAWING</text>
</g>
<g font-size="2">
<text x="271.9" y="225.1">UNLESS OTHERWISE SPECIFIED:</text>
<text x="271.9" y="227.6">DIMENSIONS ARE IN MILLIMETERS</text>
<text x="271.9" y="232.6">TOLERANCES:</text>
<text x="271.9" y="237.6">TWO PLACE DECIMAL:</text>
<text x="271.9" y="235.1">ONE PLACE DECIMAL:</text>
<text x="294.5" y="235.1">0.1</text>
<text x="294.8" y="237.6">0.05</text>
<text x="271.6" y="244.1">INTERPRET GEOMETRIC</text>
<text x="180.2" y="250">THE INFORMATION CONTAINED IN THIS</text>
<text x="183.9" y="246.4">PROPRIETARY AND CONFIDENTIAL</text>
<text x="271.5" y="250.2">MATERIAL</text>
<text x="271.6" y="246.6">TOLERANCING PER:</text>
<text x="180.2" y="252.5">DRAWING IS THE SOLE PROPERTY OF</text>
<text x="180.2" y="255.1">&lt;INSERT COMPANY NAME HERE&gt;. ANY</text>
<text x="180.2" y="257.6">REPRODUCTION IN PART OR AS A WHOLE</text>
<text x="271.5" y="257">FINISH</text>
<text x="180.2" y="260.1">WITHOUT THE WRITTEN PERMISSION OF</text>
<text x="180.2" y="262.6">&lt;INSERT COMPANY NAME HERE&gt; IS</text>
<text x="180.2" y="265.2">PROHIBITED.</text>
</g>
</svg>
